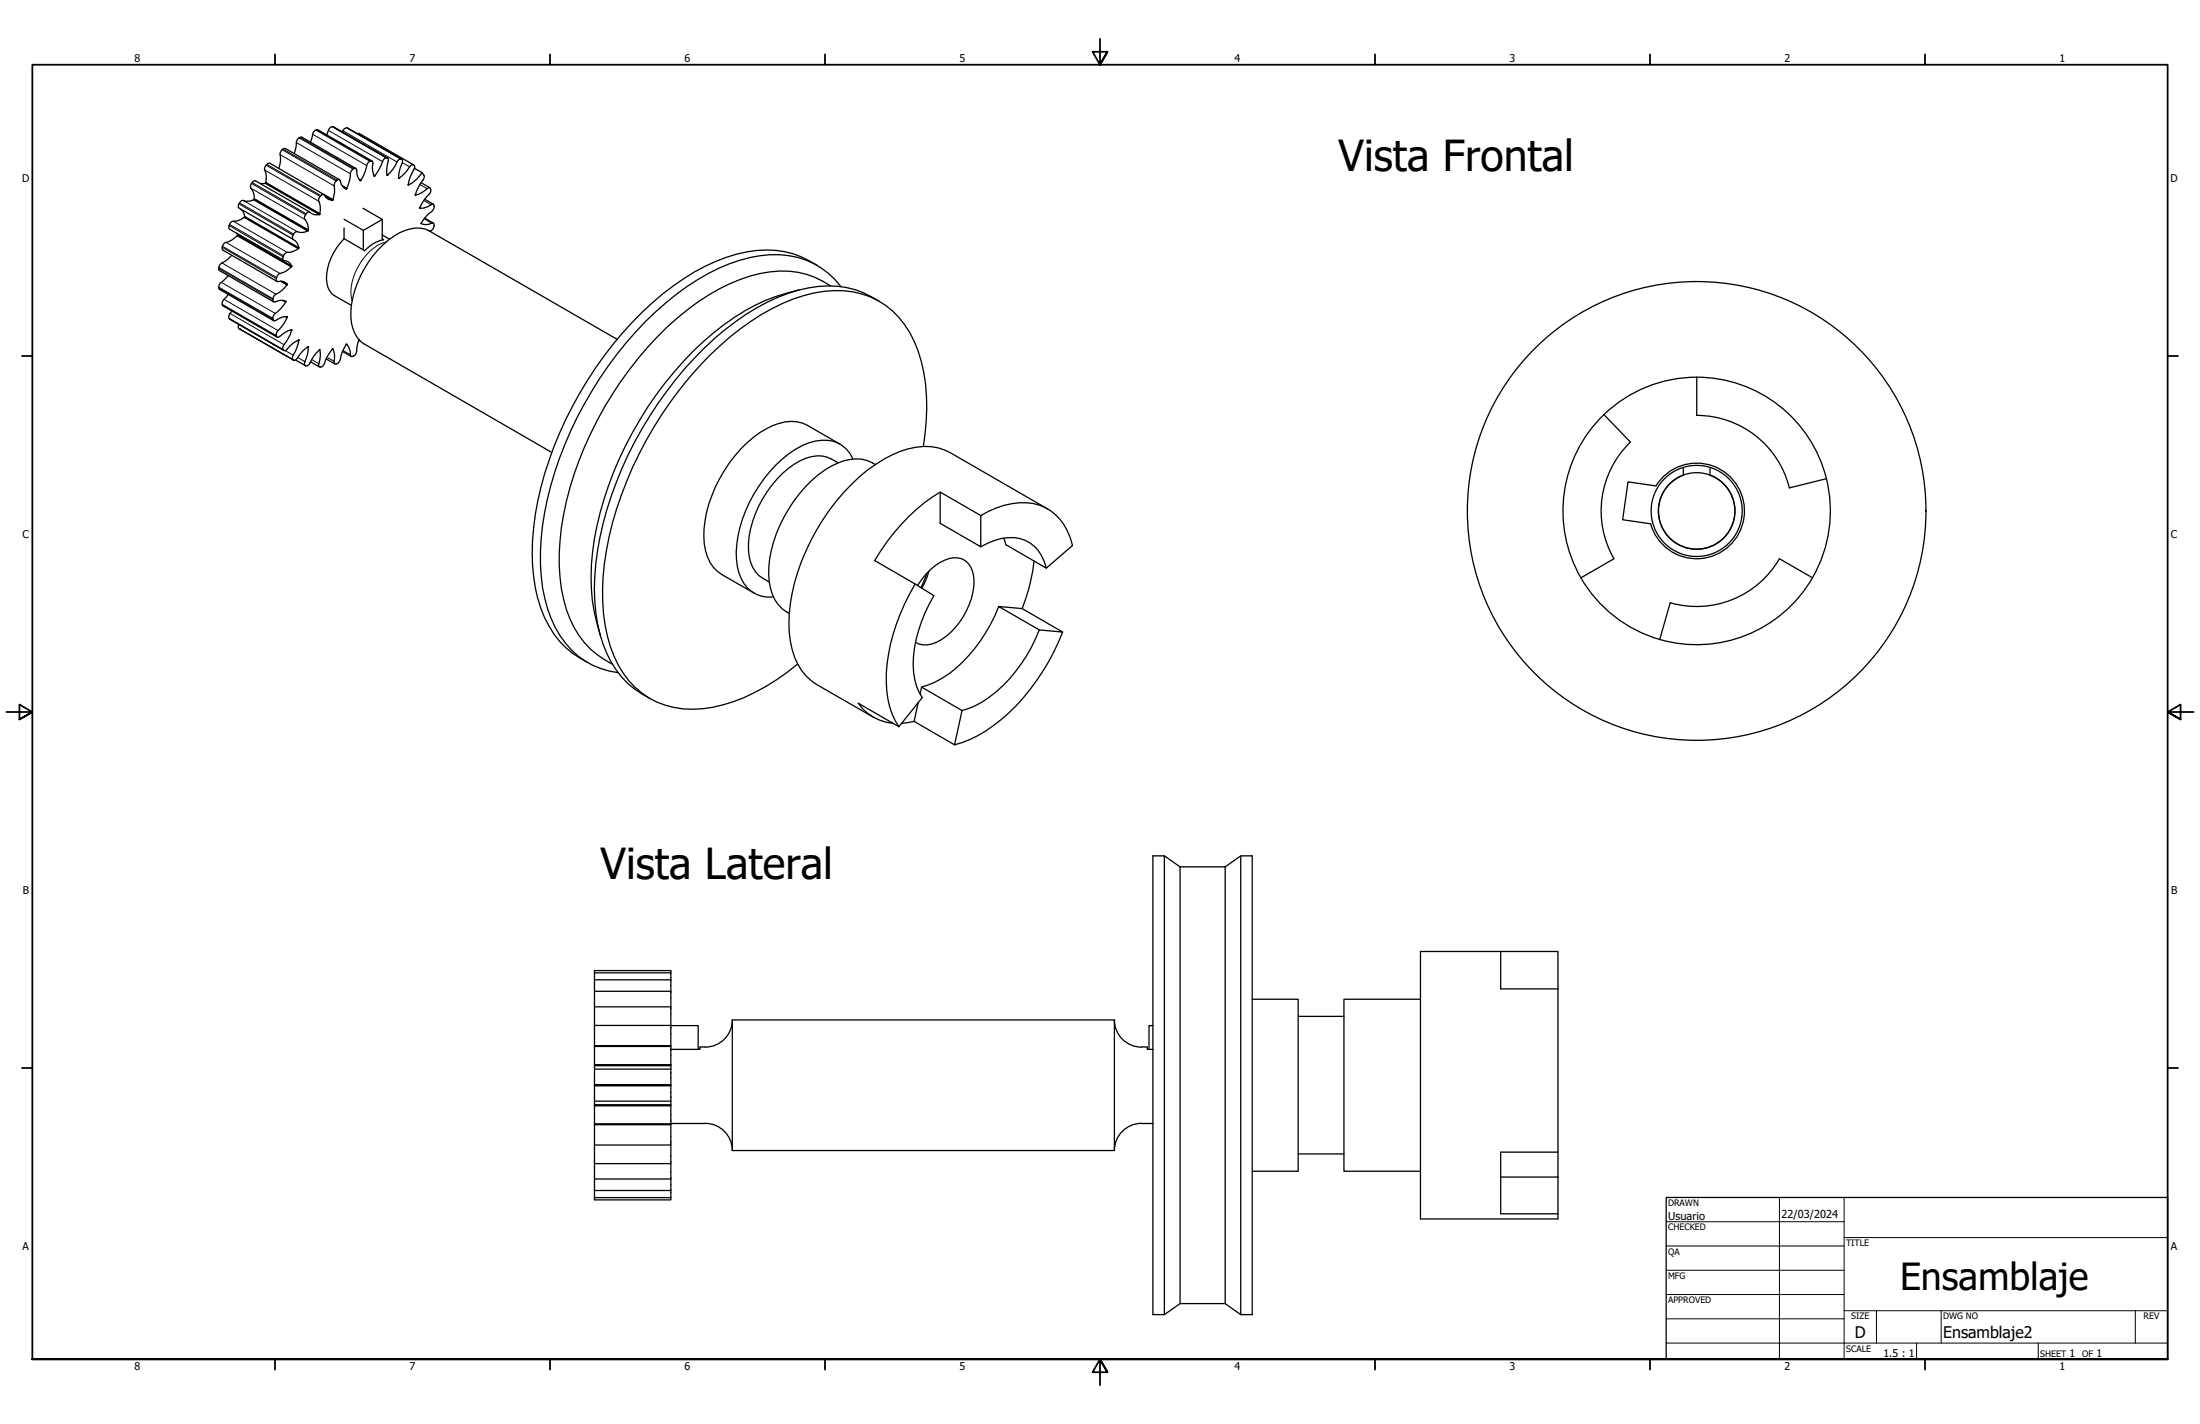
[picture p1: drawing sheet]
<svg xmlns="http://www.w3.org/2000/svg" width="864mm" height="559mm" viewBox="0 0 864 559" stroke-linecap="round" stroke-linejoin="round" font-family="sans-serif">
<!-- layer: Visible (ANSI) -->
<g fill="none" stroke="#000" stroke-width=".51">
<path d="M121.9 55.8l.5-1.6a2.99 2.99 0 0 1 1.9-3.3l21.7 12.3M128.3 53a3.6 3.6 0 0 1 2.1-3.3l.5 .1 21.3 12.2M134.4 51.8l.2-.5a1.45 1.45 0 0 1 1.9-1l21.2 12.2M140.3 52.5l.7-.1 21.2 12.2M99.6 78.4a5.1 5.1 0 0 1-4.4 .2l-1.2 1a1.48 1.48 0 0 0-.1 2.1l21.2 12.2M99.6 78.4l21.3 12.2M99.8 78a6.2 6.2 0 0 0-1.5-4.5l.4-1.5a1.36 1.36 0 0 1 1.6-1l21.2 12.2M99.8 78l-.2 .4M99.8 78l21.3 12.4M102.2 72l1.9-.1 21.2 12.3M104.3 71.6a8.1 8.1 0 0 0-.5-5.2l.7-1.6a1.28 1.28 0 0 1 1.4-.7l21.2 12.2M104.3 71.6l-.1 .4"/>
<path d="M104.3 71.6l21.2 12.3M104.4 71.8l21.2 12.2M109.5 66.1a10.7 10.7 0 0 0 .4-5.9l.8-1.5 .9-.5 .5 .1 21.2 12.2M115.5 60.3l.8-3a2.94 2.94 0 0 1 1.8-3.5l21.6 12.3M127.3 76.5l3.4 1.9M127.4 76.6l-.3-.3a2.32 2.32 0 0 0-1.6 3.7v3.9M127.4 76.6a3.3 3.3 0 0 0 3 2M127.4 76.6l3.3 1.9M127.6 77l2.8 1.6M130.7 78.4l-.3 .2M134.4 72.9l1.7 1M134.6 73.2l1.5 .8"/>
<path d="M135.1 73.7l.7 .4M135.8 74.1a4.3 4.3 0 0 1-2.4-3.5 1.99 1.99 0 0 0-2.2 2.4 10.2 10.2 0 0 1-.5 5.4M136.1 73.9l-.3 .2M140.9 70.3l.8 .4M141.2 70.6l.5 .3M141.7 70.7l-.3 .2a6.1 6.1 0 0 1-1.5-4.5 1.53 1.53 0 0 0-2.3 1.3l-.4 3.3-1.1 2.9M146.7 68.7l.4 .3M146.9 69a8.4 8.4 0 0 1-.5-5.3 1.22 1.22 0 0 0-1.4-.5 1.22 1.22 0 0 0-.9 1.3l-.1 .5a15.9 15.9 0 0 1-2.3 5.7M146.9 69l.2 .2M147.1 69h-.2M152 68.5l.2 .1M152 68.7l.1 .1"/>
<path d="M152.2 68.6a16.9 16.9 0 0 0 3.9-5.5 1.02 1.02 0 0 1 1.5-.6 1.02 1.02 0 0 1 .3 1.6 12.8 12.8 0 0 0-1.4 5.7M152.2 68.6l-.3 .2 .1-.2a12.8 12.8 0 0 1 .5-5.9l-.3-.7-1.1 .1a3.8 3.8 0 0 0-1.5 2.8l-2.5 4.1M156.4 69.9l.2 .1M156.5 69.8l-.1 .2 .3-.1M156.5 69.8l.2 .1M156.7 69.9a17.1 17.1 0 0 0 4.5-4.9l.8-.4 .3 .1a1.13 1.13 0 0 1 .1 1.9 15.6 15.6 0 0 0-2.1 5.8M160.2 72.5h.2M160.3 72.4v.3l.1-.2M162.7 66l3 1.8M162.9 76.5h.3M163.2 76.5a9.7 9.7 0 0 0 4.8-2.8h.8l.3 1.1a3.7 3.7 0 0 1-1.8 2.6l-2.6 4.1 .1 .2M165.3 71.7l3.4 2"/>
<path d="M165.7 67.8l.9 1.4a4.3 4.3 0 0 1-1.6 2.8l-1.4 2.9-.7 1.6h.3M165.7 67.8l-1 1.2a10.8 10.8 0 0 1-4.3 3.5M166.7 78.2l3.4 1.9M93 91.6l.3 .5 21.2 12.3M93.2 92.5a9.2 9.2 0 0 1-4.9 2.7l-1 1.4-.1 .9 .3 .7 21.2 12.2M93.2 92.5l21.2 12.2M93.3 92.5l21.2 12.2M93.3 92.2l-.1 .3M94.5 82.1l.7 .7 .9 2.2 21.2 12.2M95.9 85.3a7.4 7.4 0 0 1-4.8 1.6l-1 1.2a1.48 1.48 0 0 0 0 1.8l21.2 12.2M95.9 85.3l21.3 12.2M96.1 85l-.2 .3"/>
<path d="M117.2 97.5a7.7 7.7 0 0 1-4.9 1.6l-.7 .7-.5 1a.95 .95 0 0 0 .4 1.4 3.2 3.2 0 0 1 3 2.2M117.3 97.2l-.1 .3M125.3 84.2a4 4 0 0 1-3.9-1.1 2.47 2.47 0 0 0-1.7 3 4.9 4.9 0 0 1 1.1 4.5 5.1 5.1 0 0 1-4.4 .3 2.31 2.31 0 0 0-1.3 3.1 3.9 3.9 0 0 1 2.2 3.2M125.5 83.9l-.2 .3M135.1 93.7l8 4.7a14.5 14.5 0 0 1 7.5-4.4l-.5-.3M135.1 93.7a22.4 22.4 0 0 0-6.8 17.4 6.8 6.8 0 0 0 3 4.9l6.6 3.8M135.1 89.5v4.2M142.5 81.7l7.6 4.4-7.5 4.3-7.5-4.4M142.6 90.4v7.6M150.1 92.2l2.8 1.7M150.1 86.1v8.1M164.7 81.6l.1 .1"/>
<path d="M164.8 81.7a6.6 6.6 0 0 0 4.8-1.6 1.6 1.6 0 0 1 .9 1.5 1.6 1.6 0 0 1-1 1.4 12.4 12.4 0 0 0-4.2 4.8h.1M165.3 87.7l.1 .1M165.4 87.8a5.2 5.2 0 0 0 4.5-.3l.3 .1a2.32 2.32 0 0 1-1.4 3.1M166.7 85.6l3.4 2M89.6 115.6l-.8 1a2.76 2.76 0 0 0-1.5 3.2l21.5 12.5M89.6 108.2l-1.8 1.8a2.68 2.68 0 0 0-1.8 3.4l21.4 12.5M90.9 100.2a12 12 0 0 1-4.2 3.3l-.8 1.5 .3 1.2 21.2 12.2M110.2 110.4l2.4 1.4M110.4 110.4l2.4 1.4M110.9 117.9l1.2 .7M110.9 110.4l1.8 1.1M111.4 117.9l.9 .5"/>
<path d="M112.1 118.6a16.1 16.1 0 0 1-4.5 4.8l-.5 1.5a.74 .74 0 0 0 .8 1l.4-.2a6.8 6.8 0 0 1 4.5-1.5l-.1 .4M112.6 111.8a12.8 12.8 0 0 1-4.7 4l-.6 .9-.2 1.4 .2 .3h.8a5.2 5.2 0 0 1 4.2-.2l-.2 .4M112.7 111.5l-.1 .3M114.4 104.7a9.2 9.2 0 0 1-4.9 2.8l-.9 1.4a.96 .96 0 0 0 .6 1.6 3.3 3.3 0 0 1 3.5 1M114.5 104.4l-.1 .3M313.8 113.7a78.7 78.7 0 0 0-37.7 20.3 140 140 0 0 0-43.5 82.7 74.9 74.9 0 0 0 3 32.5M320.7 104.1a36.6 36.6 0 0 0-31.6-4.3 82.5 82.5 0 0 0-33 19 148.1 148.1 0 0 0-46 83.1 76.1 76.1 0 0 0 2.2 36.7 35.5 35.5 0 0 0 18.5 21.4M326.1 112.2a34 34 0 0 0-27.7-4.9 75.6 75.6 0 0 0-32.7 17.6 140.1 140.1 0 0 0-45.4 82.3 69.6 69.6 0 0 0 3.4 35.6 33.7 33.7 0 0 0 16.6 17.8M330.1 112.5a32.2 32.2 0 0 0-31.6-12.2 71.3 71.3 0 0 0-32.9 15.1 146.6 146.6 0 0 0-50.8 80.7 87.9 87.9 0 0 0-.9 38.8 38.3 38.3 0 0 0 15.7 24.4 32.4 32.4 0 0 0 13 4.7M345.1 118.2a36.6 36.6 0 0 0-31.7-4.3 90.9 90.9 0 0 0-40.8 26.6 145.7 145.7 0 0 0-38.7 80.7 68.4 68.4 0 0 0 4.3 35.2 34.9 34.9 0 0 0 16.9 17.7M91.1 122a2.76 2.76 0 0 0-1.2 2.9l21.5 12.6M93.8 127.3l-.3 1.2 .5 .6 21.3 12.3"/>
<path d="M112.2 124.3l.5 .3M112.6 124.3l.2 .2M112.7 124.6a16.2 16.2 0 0 1-3.9 5.6l-.3 1.5a.67 .67 0 0 0 1 .6l.4-.3a6.2 6.2 0 0 1 4.7-2.5l-.1 .2M114.2 129.5l.3 .2M114.4 129.4l.2 .1M114.5 129.7a18.2 18.2 0 0 1-3.3 6.1l-.2 1 .3 .6 .7 .2 .8-.6a12.9 12.9 0 0 1 4.4-3.7l.1 .3M117 133.5l.3 .1M117.2 133.3l.2 .2M117.3 133.6a16.9 16.9 0 0 1-2.4 6.3 .96 .96 0 0 0 .4 1.4M120.8 136.1a13.9 13.9 0 0 0-4.4 4.9l-.8 .4-.3-.1M120.8 136.1l.1-.1 .1 .2M120.8 136.1l.2 .1"/>
<path d="M121 136.2a14.3 14.3 0 0 1-1.5 6.2l.1 .9 .4 .2a1.28 1.28 0 0 0 1.7-1.1 14.3 14.3 0 0 1 3.9-5.2l-.1 .2M125.3 137.2l.2 .2M130.4 136.9l.3 .1M130.7 137v-.2a19.3 19.3 0 0 0-3.9 6.8l-.8 .4h-.7l-.2-.3 .1-1a10.1 10.1 0 0 0 .3-5.3M134.4 137.9l3.5 2M136 135.1h.1M136.1 135.1l-.3 .2a16.8 16.8 0 0 0-2.4 6.2l-.7 1-1.1 .4-.4-1.1a7.4 7.4 0 0 0-.5-4.8M140.8 133.5l.7 .4M140.9 133.3l-.8 3a2.84 2.84 0 0 1-1.9 3.7l-.6-.4-.1-.4a5.9 5.9 0 0 0-1.4-4.1M242.3 133.2l-73.7-42.5a12.1 12.1 0 0 0-11.7 .6 39.5 39.5 0 0 0-19.2 33.2 12.4 12.4 0 0 0 5.3 10.5l73.6 42.5M116 141.3l3.8 2.1M121.9 142l3.4 2"/>
<path d="M128 140.8l3.4 2M666 148a52.5 52.5 0 0 0-36.4 14.7M666 148a52.5 52.5 0 0 1 51 39.9M666.1 148l-.1 15a37.5 37.5 0 0 1 36.4 28.5l14.6-3.7M329.8 174.3l-12.8-7.4a15.1 15.1 0 0 0-13.7 .1 48.6 48.6 0 0 0-23.9 27.6 34.5 34.5 0 0 0-1.7 24 13.1 13.1 0 0 0 5.6 6.8l12.7 7.3M362.5 175.2a77.1 77.1 0 0 0-2.1-37.4 32.9 32.9 0 0 0-25.4-23.2 50.3 50.3 0 0 0-31.9 6.5 122.3 122.3 0 0 0-43.3 41.5 139.7 139.7 0 0 0-23.1 63.8 64.4 64.4 0 0 0 6 34.6 32 32 0 0 0 33.1 17.1 68.2 68.2 0 0 0 33.2-14.3l4.1-3.2M629.6 162.7a52.5 52.5 0 0 0-9 64M629.6 162.7l10.4 10.8a37.5 37.5 0 0 0-6.5 45.7l-12.9 7.6M329 181.6a12.9 12.9 0 0 0-15-.8 42.2 42.2 0 0 0-20.2 32.4 15.7 15.7 0 0 0 4 12.6l4.2 2.6M334.8 180.1a12.3 12.3 0 0 0-14.8-7 37.4 37.4 0 0 0-20 14.6 49.5 49.5 0 0 0-10.9 31.9 16.4 16.4 0 0 0 6.1 12.6 11.8 11.8 0 0 0 8.4 2.1M343.6 182.3a14.3 14.3 0 0 0-14.8-.6 48.2 48.2 0 0 0-22.6 24.3 39.3 39.3 0 0 0-3.7 24.9 14 14 0 0 0 7.3 9.8M369.1 193.1a75.3 75.3 0 0 0-25.8 26.9l23.3 13.7a53.3 53.3 0 0 0-8 30.2 20.6 20.6 0 0 0 3.4 9.8l-9.1 11.5-16-9.2a18.4 18.4 0 0 0 13.6 7.8"/>
<path d="M369.1 193.1l15.9 9.2v12.3l-15.9-9.2zM411.2 199.7l-38.1-22a21.3 21.3 0 0 0-16.7-1.6 56.1 56.1 0 0 0-25.2 17.2 84.8 84.8 0 0 0-21.4 47.4 35.8 35.8 0 0 0 4.8 22.4l3.8 4 2.1 1.5 22.3 12.8M660.8 183.5v2.9a15 15 0 0 0-6.8 23.1 15 15 0 0 0 24 0 15 15 0 0 0-6.7-23.1v-2.9M717 187.9a52.5 52.5 0 0 1-5.5 38.8M385 202.3a28.9 28.9 0 0 1 22.9-4.1 20.6 20.6 0 0 1 13.1 15.9l-10.3 8.8-15.9-9.2-.8-2.6M385 214.6a19.9 19.9 0 0 1 17.4-2.6 14.8 14.8 0 0 1 8.3 10.9M647.9 205.5a18.8 18.8 0 0 0 27.5 11.3 18.8 18.8 0 0 0 4.1-29.4 18.8 18.8 0 0 0-29.5 3.3l-10.9-1.6-2.1 14.9 11 1.5M359.2 229.2a75.2 75.2 0 0 0-11.3 38.5 30.6 30.6 0 0 0 5 17.5M360.2 229.7a21.2 21.2 0 0 1 14.1-10.8 7.2 7.2 0 0 1 7.8 6.9 26.9 26.9 0 0 1-7.1 20.5 18.4 18.4 0 0 1-11 6.7l-3.3-.3-1.3-.7M363.8 225l-2.3 5.6M364.6 224.2l-.7 2.2-2 4.4M392 238l9.3 .8 15.8 9.2-9.1-.8z"/>
<path d="M392 238a58.4 58.4 0 0 1-22.2 28.2l-2.7 1.5-5.3 1.9M405.9 220.2a73 73 0 0 1-4.6 18.6M620.6 226.7a52.5 52.5 0 0 0 30.9 24.2M711.5 226.7a52.5 52.5 0 0 1-60 24.2M711.5 226.8l-13-7.5a37.5 37.5 0 0 1-42.9 17.2l-4.1 14.5M408 247.2a59.4 59.4 0 0 1-22.3 28.2l-5.4 2.6-2.7 .8M417.1 248a83.1 83.1 0 0 1-30.2 38.9 42.4 42.4 0 0 1-12.2 5.4M360.4 275.7l-1.6 7.4 15.9 9.2 2.9-13.5M361.2 272.4l.6-2.8 15.8 9.2M358.8 283.1l-4.9 .7M452.6 335.9h4.5v180h-4.5zM457.1 335.9l6.1 4.3"/>
<path d="M487 335.9h4.6v180h-4.6zM487 335.9l-6.1 4.3M463.2 340.2v171.4M463.2 340.2h17.7M480.9 340.2v171.4M589.1 373.4h22.5v14.6M589.1 373.4v14.6h22.5M589.1 373.4h-31.5v104.9h54v-2M233.4 381.8v-.9h29.9v.9M233.4 381.8v28.9M233.4 395.1h29.9M233.4 389h29.9"/>
<path d="M233.4 384.5h29.9M233.4 381.8h29.9M263.3 381.8v28.9M491.6 392.1h18v67.5h-18M509.6 398.8h18M557.6 392.1h-30v67.5h30M611.6 388v73.9M233.4 419.5v12.6M233.4 410.7v8.8M233.4 419.5h29.9M233.4 410.7h29.9M233.4 402.4h29.9"/>
<path d="M233.4 418.2h29.9M233.4 410.3h29.9M233.4 410.5h29.9M233.4 417.8h29.9M263.3 410.7v8.8M263.3 419.5v12.6M263.3 402.5h10.8v9.3M276.9 410.8h-2.1v1h-11.5M287.5 400.3a10.6 10.6 0 0 1-10.7 10.6M287.5 400.2h150v51.3h-150zM437.5 400.3a10.6 10.6 0 0 0 10.6 10.6M448.1 410.8h2.2v1h2.3"/>
<path d="M452.6 402.5h-1.6v9.3M233.4 432.1v8.9M233.4 432.1h29.9M233.4 433.8h29.9M233.4 426h29.9M233.4 425.6h29.9M233.4 425.7h29.9M233.4 433.5h29.9M263.3 432.1v8.9M233.4 441v29.9h29.9v-29.9M233.4 456.6h29.9M233.4 449.3h29.9"/>
<path d="M233.4 441h29.9M233.4 441.3h29.9M263.3 440.9h13.6M276.8 440.8a10.6 10.6 0 0 1 10.7 10.7M448.1 440.9h4.5M448.1 440.8a10.6 10.6 0 0 0-10.6 10.7M509.6 452.8h18M611.6 452.1h-22.5v24.2h22.5v-14.4M233.4 470h29.9M233.4 467.2h29.9M233.4 462.7h29.9M589.1 461.9h22.5"/>
<path d="M463.2 511.6h17.7l6.1 4.3M463.2 511.6l-6.1 4.3"/>
<circle cx="666" cy="200.5" r="90"/>
<circle cx="666" cy="200.5" r="17.9"/>
<circle cx="666" cy="200.5" r="15"/>
</g>
<!-- layer: Visible fina (ANSI) -->
<g fill="none" stroke="#000" stroke-width=".39">
<path d="M110.7 58.7l21.3 12.3M111.1 58.5l21.2 12.2M116.3 55.9l21.2 12.3M117.4 54.1l21.2 12.3M117.7 53.9l21.2 12.3M122.7 52.7l21.3 12.3M124 51.1l21.2 12.2M124.3 50.9l21.2 12.3M128.9 51.2l21.3 12.2M130.4 49.7l21.2 12.3M130.6 49.7l21.2 12.3M134.6 51.3l21.2 12.3"/>
<path d="M136.1 50.2l21.3 12.2M136.4 50.3l21.2 12.2M94 79.6l21.3 12.3M95.5 78.7l21.2 12.2M98.5 73.9l21.2 12.2M98.7 72l21.3 12.3M99 71.6l21.2 12.3M103.9 66.7l21.3 12.3M104.5 64.8l21.2 12.3M104.8 64.5l21.2 12.3M110 60.7l21.2 12.3M157.9 63.8l2.9 1.7"/>
<path d="M164.8 72.4l2.8 1.6M166.4 78.7l2.8 1.6M87.2 97.1l21.3 12.2M87.3 96.6l21.3 12.3M88.7 95.1l21.2 12.2M89.9 88.5l21.2 12.3M90.1 88.1l21.2 12.2M91.6 86.8l21.2 12.3M93.8 80l21.2 12.3M151.6 95a19.2 19.2 0 0 0-11.8 11.2 17.1 17.1 0 0 0-1.6 11.9M166.5 85.9l3 1.7M85.9 113l21.2 12.3"/>
<path d="M85.9 112.7l21.2 12.2M85.9 105.4l21.2 12.2M85.9 105l21.2 12.2M86.9 110.8l21.2 12.2M87.1 103.2l21.2 12.2M87.2 119.4l21.3 12.3M87.3 119.8l21.3 12.2M87.9 117.5l21.3 12.2M89.9 124.9l21.2 12.3M90.1 125.2l21.2 12.2M90.3 123l21.2 12.3M93.8 128.9l21.2 12.3"/>
<path d="M94 129.1l21.3 12.2M112 137.6l3.1 1.8M134.6 137.5l2.9 1.7M116.9 140.3l2.8 1.6M122.4 141.1l2.8 1.6M128.3 140.2l2.9 1.6"/>
</g>
<!-- layer: Visible (ANSI) -->
<circle cx="94" cy="129.1" r=".25" fill="#000"/>
<!-- layer: Border (ANSI) -->
<g fill="none" stroke="#000" stroke-width=".7">
<path d="M431.8 15.2v10.2l-2.9-5.1h5.8l-2.9 5.1 2.9-5.1M107.9 21.3v4.1M215.9 21.3v4.1M323.8 21.3v4.1M539.8 21.3v4.1M647.7 21.3v4.1M755.6 21.3v4.1M8.6 139.7h4.1M850.9 139.7h4.1M2.5 279.4h10.2l-5.1-2.9v5.8l5.1-2.9-5.1 2.9M861.1 279.4h-10.2l5.1-2.9v5.8l-5.1-2.9 5.1 2.9M8.6 419.1h4.1"/>
<path d="M850.9 419.1h4.1M12.7 533.4v-508h838.2v508h-838.2h838.2M107.9 533.4v4.1M215.9 533.4v4.1M323.8 533.4v4.1M434.7 538.5l-2.9-5.1 2.9 5.1h-5.8l2.9-5.1v10.2M539.8 533.4v4.1M647.7 533.4v4.1M755.6 533.4v4.1"/>
</g>
<g fill="none" stroke="#000" stroke-width=".39">
<path d="M654 479.4h69.9M698.5 469.9v63.5M723.9 469.9v63.5M654 488.9h69.9M654 498.5h69.9M723.9 485.6h127M654 508h69.9M654 517.5h69.9M723.9 514.3h127M736.6 514.3v12.7M762 514.3v12.7M838.2 514.3v12.7"/>
<path d="M654 527h196.9M752.3 527v6.4M800.1 527v6.4"/>
</g>
<path d="M654 469.9h196.9v63.5h-196.9z" fill="none" stroke="#000" stroke-width=".51"/>
<g font-size="16.8">
<text x="525.4" y="67.1">Vista Frontal</text>
<text x="235.8" y="345.1">Vista Lateral</text>
</g>
<text font-size="14.7" x="745.9" y="506.2">Ensamblaje</text>
<g font-size="6.3">
<text x="728.1" y="524.9">D</text>
<text x="762.8" y="525">Ensamblaje2</text>
</g>
<g font-size="4.3">
<text x="654.8" y="478.6">Usuario</text>
<text x="699.3" y="478">22/03/2024</text>
</g>
<g font-size="4.2">
<text x="52.8" y="24.4">8</text>
<text x="160.8" y="24.4">7</text>
<text x="268.7" y="24.4">6</text>
<text x="376.7" y="24.4">5</text>
<text x="484.6" y="24.4">4</text>
<text x="592.6" y="24.4">3</text>
<text x="700.5" y="24.4">2</text>
<text x="808.5" y="24.4">1</text>
<text x="8.8" y="71.4">D</text>
<text x="852" y="71.4">D</text>
<text x="8.9" y="211.1">C</text>
<text x="852.2" y="211.1">C</text>
<text x="9" y="350.8">B</text>
<text x="852.2" y="350.8">B</text>
<text x="8.9" y="490.5">A</text>
<text x="852.2" y="490.5">A</text>
<text x="739.3" y="532.6">1.5 : 1</text>
<text x="812.4" y="532.6">1</text>
<text x="823" y="532.6">1</text>
<text x="52.8" y="537.5">8</text>
<text x="160.8" y="537.5">7</text>
<text x="268.7" y="537.5">6</text>
<text x="376.7" y="537.5">5</text>
<text x="484.6" y="537.5">4</text>
<text x="592.6" y="537.5">3</text>
<text x="700.5" y="537.5">2</text>
<text x="808.5" y="537.5">1</text>
</g>
<g font-size="3.5">
<text x="654.8" y="473.2">DRAWN</text>
<text x="654.8" y="482.8">CHECKED</text>
<text x="724.7" y="488.9">TITLE</text>
<text x="654.8" y="492.3">QA</text>
<text x="654.8" y="501.8">MFG</text>
<text x="654.8" y="511.4">APPROVED</text>
<text x="726.7" y="517.7">SIZE</text>
<text x="762.8" y="517.7">DWG NO</text>
<text x="841.4" y="517.7">REV</text>
<text x="724.7" y="530.4">SCALE</text>
<text x="800.9" y="532.6">SHEET</text>
<text x="817.4" y="532.6">OF</text>
</g>
</svg>
